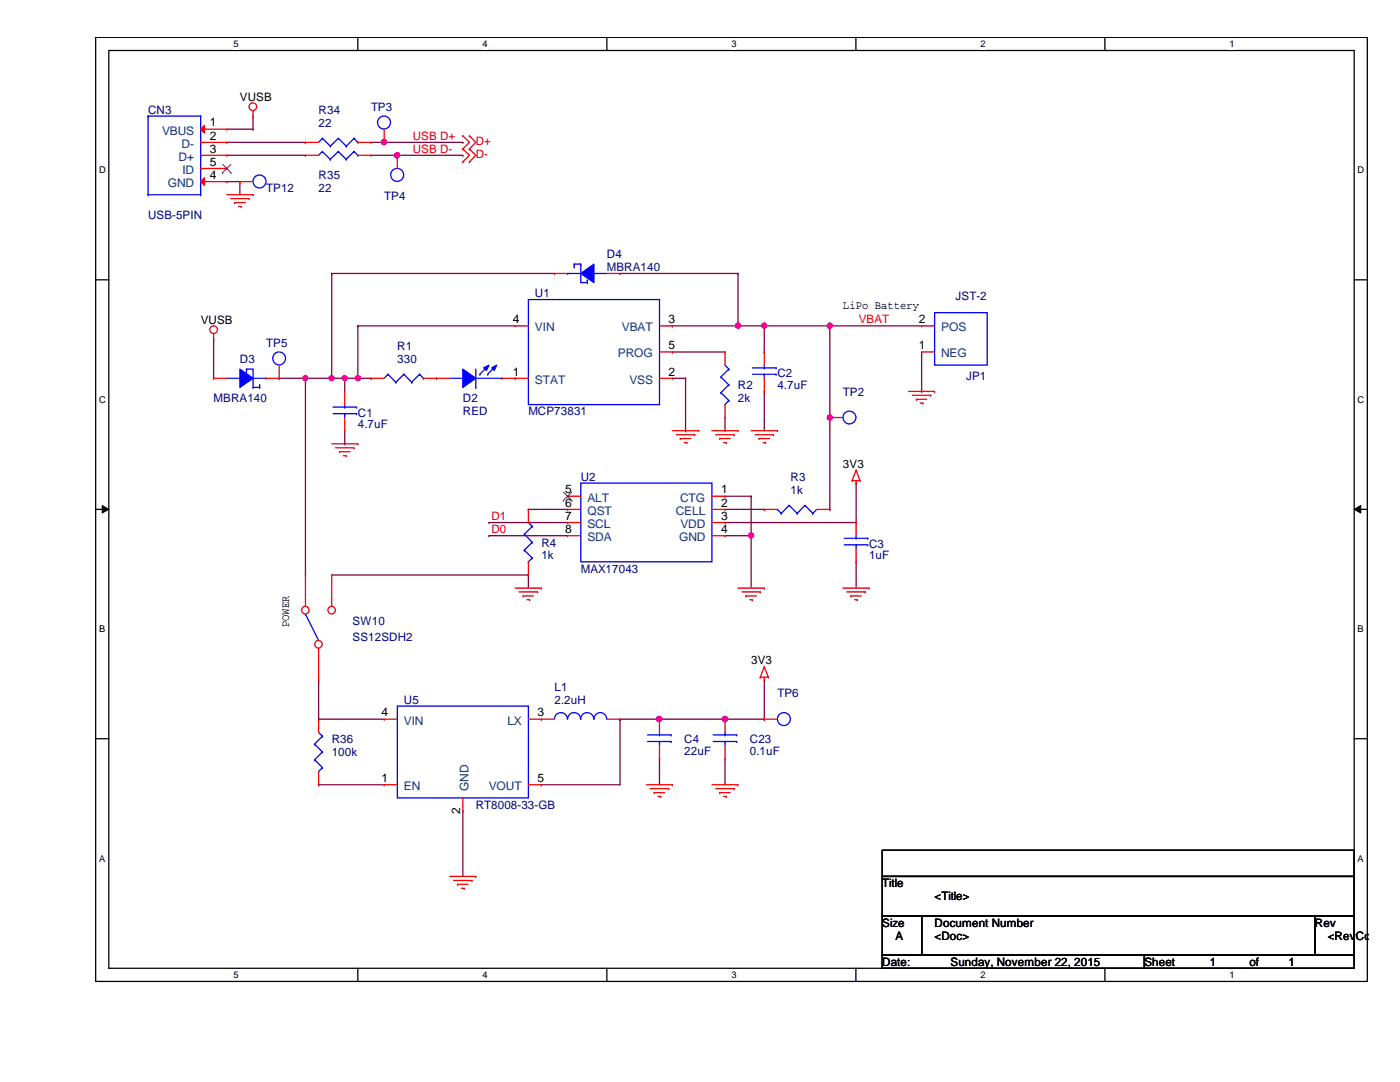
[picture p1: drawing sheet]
<svg xmlns="http://www.w3.org/2000/svg" width="279mm" height="216mm" viewBox="0 0 279 216" stroke-linecap="round" stroke-linejoin="round" font-family="sans-serif">
<path d="M19.1 7.5h253.8v188.3h-253.8zM21.7 10.1h248.6v183.1h-248.6z" fill="none" stroke="#000" stroke-width=".25"/>
<g fill="#fff">
<path d="M46.6 7.7h1v2.1h-1z"/>
<path d="M46.6 193.5h1v2.1h-1z"/>
</g>
<path d="M71.4 7.5v2.6M71.4 193.2v2.6" fill="none" stroke="#000" stroke-width=".25"/>
<g fill="#fff">
<path d="M96.3 7.7h1v2.1h-1z"/>
<path d="M96.3 193.5h1v2.1h-1z"/>
</g>
<path d="M121.1 7.5v2.6M121.1 193.2v2.6" fill="none" stroke="#000" stroke-width=".25"/>
<g fill="#fff">
<path d="M146 7.7h1v2.1h-1z"/>
<path d="M146 193.5h1v2.1h-1z"/>
</g>
<path d="M170.8 7.5v2.6M170.8 193.2v2.6" fill="none" stroke="#000" stroke-width=".25"/>
<g fill="#fff">
<path d="M195.7 7.7h1v2.1h-1z"/>
<path d="M195.7 193.5h1v2.1h-1z"/>
</g>
<path d="M220.5 7.5v2.6M220.5 193.2v2.6" fill="none" stroke="#000" stroke-width=".25"/>
<g fill="#fff">
<path d="M245.4 7.7h1v2.1h-1z"/>
<path d="M245.4 193.5h1v2.1h-1z"/>
<path d="M19.8 32.9h1.3v2.1h-1.3z"/>
<path d="M270.9 32.9h1.3v2.1h-1.3z"/>
<path d="M19.8 78.7h1.3v2.1h-1.3z"/>
<path d="M270.9 78.7h1.3v2.1h-1.3z"/>
</g>
<path d="M19.1 55.8h2.6M270.3 55.8h2.6" fill="none" stroke="#000" stroke-width=".25"/>
<g fill="#fff">
<path d="M19.8 124.5h1.2v2.1h-1.2z"/>
<path d="M270.9 124.5h1.3v2.1h-1.3z"/>
</g>
<path d="M19.1 101.6h2.6M270.3 101.6h2.6" fill="none" stroke="#000" stroke-width=".25"/>
<path d="M20.4 100.9l1.3 .7-1.3 .8zM270.3 101.6l1.3-.7v1.5z" fill="#000"/>
<path d="M20.4 100.9l1.3 .7-1.3 .8zM270.3 101.6l1.3-.7v1.5z" fill="none" stroke="#000" stroke-width=".2"/>
<g fill="#fff">
<path d="M19.8 170.3h1.2v2h-1.2z"/>
<path d="M270.9 170.3h1.3v2h-1.3z"/>
</g>
<path d="M19.1 147.4h2.6M270.3 147.4h2.6" fill="none" stroke="#000" stroke-width=".25"/>
<path d="M55.7 75.5h5.3M61 75.5h.1M68.8 75.5h.1M68.8 75.5h2.6M68.8 75.5v2.6" fill="none" stroke="#800040" stroke-width=".25"/>
<circle cx="68.8" cy="75.5" r=".5" fill="#f0f"/>
<circle cx="68.8" cy="75.5" r=".5" fill="none" stroke="#f0f" stroke-width=".25"/>
<path d="M71.4 65h.1M71.4 65v10.5h2.6M74 75.5h.1" fill="none" stroke="#800040" stroke-width=".25"/>
<circle cx="71.4" cy="75.5" r=".5" fill="#f0f"/>
<circle cx="71.4" cy="75.5" r=".5" fill="none" stroke="#f0f" stroke-width=".25"/>
<path d="M66.2 54.6h.1M66.2 54.6h44.5M66.2 54.6v20.9M71.4 65h.1M71.4 65h31.4" fill="none" stroke="#800040" stroke-width=".25"/>
<circle cx="66.2" cy="75.5" r=".5" fill="#f0f"/>
<circle cx="66.2" cy="75.5" r=".5" fill="none" stroke="#f0f" stroke-width=".25"/>
<path d="M123.7 54.6h.1M123.7 54.6h23.6M147.3 54.6h.1M147.3 54.6v10.4M66.2 75.5h.1M66.2 75.5h2.6M134.2 65h.1M134.2 65h18.3M147.3 65h.1" fill="none" stroke="#800040" stroke-width=".25"/>
<circle cx="152.5" cy="65" r=".5" fill="#f0f"/>
<circle cx="152.5" cy="65" r=".5" fill="none" stroke="#f0f" stroke-width=".25"/>
<circle cx="147.3" cy="65" r=".51" fill="#f0f"/>
<circle cx="147.3" cy="65" r=".51" fill="none" stroke="#f0f" stroke-width=".25"/>
<g fill="none" stroke="#800040" stroke-width=".25">
<path d="M134.2 70.2h.1M134.2 70.2h10.5M134.2 75.5h2.6M136.8 75.5h.1M136.8 75.5v10.4M152.5 78.1h.1M152.5 70.2h.1M152.5 78.1v7.8M165.6 65h.1M165.6 65h-13.1v5.2M165.6 65v18.3M136.8 85.9h.1"/>
<path d="M165.6 83.3h.1"/>
</g>
<circle cx="165.6" cy="65" r=".5" fill="#f0f"/>
<circle cx="165.6" cy="65" r=".5" fill="none" stroke="#f0f" stroke-width=".25"/>
<circle cx="165.6" cy="83.3" r=".5" fill="#f0f"/>
<circle cx="165.6" cy="83.3" r=".5" fill="none" stroke="#f0f" stroke-width=".25"/>
<g fill="none" stroke="#800040" stroke-width=".25">
<path d="M42.6 67.6h.1M42.6 67.6v7.9M165.6 65h.1M165.6 65h18.3M68.8 88.6h.1M68.8 85.9v2.7M144.7 85.9h.1M144.7 83.3v2.6M170.9 96.4h.1M170.9 96.4v7.9M97.6 106.9h.1M97.6 104.3h.1"/>
<path d="M97.6 104.3h15.7M97.6 106.9h15.7M105.5 101.6h.1M105.5 114.7h.1M105.5 101.6h7.8M105.5 114.7v2.6M144.7 106.9h.1M144.7 104.3h26.2M144.7 106.9h5.2M144.7 101.6h7.8M149.9 106.9h.1M149.9 106.9v10.4"/>
<path d="M152.5 101.6h.1M170.9 104.3h.1M170.9 112.1h.1M170.9 112.1v5.2M63.6 135.6h.1M63.6 135.6v7.9M63.6 143.5h.1M63.6 143.5h13.1M108 156.6h.1M123.7 143.5h.1M123.7 143.5h7.9M123.7 143.5v13.1h-15.7"/>
<path d="M92.4 161.8h.1M92.4 161.8v13.1"/>
</g>
<circle cx="131.6" cy="143.5" r=".51" fill="#f0f"/>
<circle cx="131.6" cy="143.5" r=".51" fill="none" stroke="#f0f" stroke-width=".25"/>
<g fill="none" stroke="#800040" stroke-width=".25">
<path d="M45.3 36.2h.1M45.3 25.8h5.2M45.3 36.2h2.6M45.3 28.4h15.7M45.3 31h15.7M47.9 36.2h.1M47.9 36.2v2.7M50.5 23.2h.1M50.5 25.8h.1M50.5 23.2v2.6M61 28.4h.1M61 31h.1"/>
<path d="M74 28.4h2.7M74 31h5.3M76.7 28.4h.1M79.3 31h.1M61 75.5v39.2M183.9 78.1h.1M183.9 70.2v7.9M61 114.7h.1M152.5 135.6v7.9M63.6 156.6h.1M63.6 156.6h13.1M131.6 151.3h.1"/>
<path d="M131.6 143.5h13.1M131.6 151.3v5.3M144.7 143.5h.1M152.5 143.5h.1"/>
</g>
<circle cx="60.9" cy="75.5" r=".49" fill="#f0f"/>
<circle cx="60.9" cy="75.5" r=".49" fill="none" stroke="#f0f" stroke-width=".25"/>
<path d="M61 75.5h5.2M66.2 75.5h.1M66.2 114.7h39.3M105.5 114.7h.1M144.7 151.3h.1M144.7 151.3v5.3M144.7 143.5h7.8M152.5 143.5h.1" fill="none" stroke="#800040" stroke-width=".25"/>
<circle cx="144.7" cy="143.5" r=".51" fill="#f0f"/>
<circle cx="144.7" cy="143.5" r=".51" fill="none" stroke="#f0f" stroke-width=".25"/>
<path d="M149.9 99h.1M149.9 99v7.9" fill="none" stroke="#800040" stroke-width=".25"/>
<circle cx="149.9" cy="106.8" r=".51" fill="#f0f"/>
<circle cx="149.9" cy="106.8" r=".51" fill="none" stroke="#f0f" stroke-width=".25"/>
<path d="M76.7 28.4h15.7M92.4 28.4h.1M144.7 99h.1M144.7 99h5.2M165.6 83.3v18.3M165.6 101.6h.1" fill="none" stroke="#800040" stroke-width=".25"/>
<circle cx="76.6" cy="28.4" r=".51" fill="#f0f"/>
<circle cx="76.6" cy="28.4" r=".51" fill="none" stroke="#f0f" stroke-width=".25"/>
<path d="M79.3 31h13.1M92.4 31h.1" fill="none" stroke="#800040" stroke-width=".25"/>
<circle cx="79.2" cy="31" r=".51" fill="#f0f"/>
<circle cx="79.2" cy="31" r=".51" fill="none" stroke="#f0f" stroke-width=".25"/>
<g fill="none" stroke="#f00" stroke-width=".25">
<path d="M45.3 38.9h5.2M46.1 39.6h3.6M47.9 36.2h.1M47.9 36.2h2.6M49.7 39.6h.1M50.5 23.2h.1M50.5 38.9h.1M50.5 22.1v1.1M92.4 29.7h.1M92.4 27.1h.1M92.4 32.3h.1M92.4 27.1l1.3 1.3-1.3 1.3"/>
<path d="M92.4 29.7l1.3 1.3-1.3 1.3M93.7 29.7h.1M93.7 27.1h.1M93.7 32.3h.1M93.7 27.1l1.3 1.3-1.3 1.3M93.7 29.7l1.3 1.3-1.3 1.3M46.8 40.4h.1M46.8 40.4h2.1M47.6 41.2h.5M48.1 41.2h.1M42.6 67.6h.1M42.6 66.6v1"/>
<path d="M68.8 78.1h.1M68.8 78.1v2.6M181.3 78.1h5.2M182.1 78.9h3.7M182.9 79.7h.1M182.9 79.7h2.1M185.8 78.9h.1M186.5 78.1h.1M66.2 88.6h5.2M67 89.4h3.7M67.8 90.1h.1M67.8 90.1h2.1"/>
<path d="M68.5 90.9h.6M68.8 85.9h.1M68.8 83.3v2.6M69.1 90.9h.1M70.7 89.4h.1M71.4 88.6h.1M134.2 85.9h5.2M135 86.7h3.6M135.8 87.5h.1M135.8 87.5h2.1M136.6 88.3h.5M137.1 88.3h.1"/>
<path d="M138.6 86.7h.1M139.4 85.9h.1M142.1 85.9h5.2M142.8 86.7h3.7M143.6 87.5h.1M143.6 87.5h2.1M144.4 88.3h.5M144.9 88.3h.1M146.5 86.7h.1M147.3 85.9h.1M149.9 85.9h5.3M150.7 86.7h3.6"/>
<path d="M151.5 87.5h.1M151.5 87.5h2.1M152.3 88.3h.5M152.8 88.3h.1M154.3 86.7h.1M155.2 85.9h.1M170.1 95.9h.1M170.1 95.9h1.5M170.9 96.4h.1M170.9 93.8h.1M170.9 95.9v.5M170.9 93.8l-.8 2.1"/>
<path d="M170.9 93.8l.7 2.1M171.6 95.9h.1M183.6 80.4h.6M184.2 80.4h.1M102.8 117.3h5.2M103.6 118.1h3.7M104.4 118.9h.1M104.4 118.9h2.1M105.2 119.7h.5M105.5 101.6h.1M105.5 114.7h.1M105.5 101.6v2.7"/>
<path d="M105.5 112.1v2.6M105.7 119.7h.1M107.3 118.1h.1M108 117.3h.1M147.3 117.3h5.2M148.1 118.1h3.6M148.8 118.9h.1M148.8 118.9h2.2M149.6 119.7h.6M150.2 119.7h.1M151.7 118.1h.1M152.5 117.3h.1"/>
<path d="M168.2 117.3h5.2M169 118.1h3.7M169.8 118.9h.1M169.8 118.9h2.1M170.6 119.7h.5M171.1 119.7h.1M172.7 118.1h.1M173.4 117.3h.1M151.7 135.1h.1M151.7 135.1h1.6M152.5 135.6h.1M152.5 133.1h.1"/>
<path d="M152.5 135.1v.5M152.5 133.1l-.8 2M152.5 133.1l.8 2M153.3 135.1h.1M76.7 156.6h.1M76.7 143.5h.1M76.7 156.6h2.6M76.7 143.5h2.6M92.4 159.2v2.6M105.5 156.6h2.5M105.5 143.5h2.5M108 143.5h.1"/>
<path d="M108 156.6h.1M129 156.6h5.2M129.8 157.4h3.6M130.6 158.2h.1M130.6 158.2h2M131.3 158.9h.6M131.9 158.9h.1M133.4 157.4h.1M134.2 156.6h.1M142.1 156.6h5.2M142.8 157.4h3.7M143.6 158.2h.1"/>
<path d="M143.6 158.2h2.1M144.4 158.9h.5M144.7 143.5h.1M144.7 151.3h.1M144.7 143.5v2.6M144.7 148.7v2.6M144.9 158.9h.1M146.5 157.4h.1M147.3 156.6h.1M89.7 174.9h5.3M90.5 175.7h3.7M91.3 176.4h.1"/>
<path d="M91.3 176.4h2.1M92.1 177.2h.5M92.4 161.8h.1M92.6 177.2h.1M94.2 175.7h.1M95 174.9h.1"/>
<circle cx="50.5" cy="21.3" r=".76"/>
<circle cx="42.6" cy="65.8" r=".76"/>
</g>
<path d="M176.1 169.7h94.2v5.2h-94.2zM176.1 174.9h94.2v7.9h-94.2zM176.1 182.8h7.8v7.8h-7.8zM176.1 190.6h52.3v2.6h-52.3zM183.9 182.8h78.5v7.8h-78.5zM228.4 190.6h41.9v2.6h-41.9zM262.4 182.8h7.9v7.8h-7.9z" fill="none" stroke="#000" stroke-width=".25"/>
<g fill="none" stroke="#00f" stroke-width=".25">
<path d="M29.5 38.9h.1M29.5 23.2h.1M29.5 38.9h10.5M29.5 23.2v15.7M29.5 23.2h10.5M40 38.9h.1M40 23.2h.1M40 25.8h.1M40 28.4h.1M40 31h.1M40 36.2h.1M40 33.6h.1"/>
<path d="M40 23.2v15.7M66.5 82.5h4.7M66.5 81.2h4.7M68.8 81.2h.1M68.8 82.5h.1M68.8 80.7v.5M68.8 82.5v.8M71.2 82.5h.1M71.2 81.2h.1M104.6 106.6h.1M104.6 109.8h.1M104.6 106.6l1.6 1.6"/>
<path d="M104.6 109.8l1.6 1.5M105.5 112.1h.1M105.5 104.3l.7 .7M106.2 105h.1M106.2 108.2h.1M106.2 111.3h.1M106.2 105l-1.6 1.6M106.2 108.2l-1.6 1.6M106.2 111.3l-.7 .8M79.3 140.9h26.2v18.3h-26.2zM142.3 148h4.7M142.3 146.6h4.7"/>
<path d="M144.7 146.6h.1M144.7 148h.1M144.7 146.1v.5M144.7 148v.7M147 148h.1M147 146.6h.1"/>
<circle cx="51.8" cy="36.2" r="1.3"/>
</g>
<path d="M40 25.8l.8-.8v1.5z" fill="#f00"/>
<path d="M40 25.8l.8-.8v1.5zM40 25.8h5.3M40 28.4h5.3M40 31h5.3M45.3 25.8h.1M45.3 28.4h.1M45.3 31h.1" fill="none" stroke="#f00" stroke-width=".25"/>
<path d="M40 36.2l.8-.7v1.5z" fill="#f00"/>
<g fill="none" stroke="#f00" stroke-width=".25">
<path d="M40 36.2l.8-.7v1.5zM40 36.2h5.3M40 33.6h5.3M45.3 36.2h.1M45.3 33.6h.1M61 31h.1M61 31h2.6M71.4 31h2.6M74 31h.1M113.3 99h.1M113.3 99h2.6M142.1 99h2.6"/>
<path d="M144.7 99h.1M113.3 101.6h.1M113.3 104.3h.1M113.3 106.9h.1M113.3 101.6h2.6M113.3 104.3h2.6M113.3 106.9h2.6M142.1 101.6h2.6M142.1 104.3h2.6M142.1 106.9h2.6M144.7 101.6h.1M144.7 104.3h.1"/>
<path d="M144.7 106.9h.1M63.6 143.5h.1M63.6 156.6h.1M63.6 143.5v2.6M63.6 154v2.6"/>
</g>
<path d="M44.4 34.5h.1M44.5 32.8l1.6 1.7M46.1 32.8l-1.7 1.7M46.1 34.5h.1M112.4 99.9h.1M112.5 98.2l1.6 1.7M114.1 98.2l-1.7 1.7M114.1 99.9h.1" fill="none" stroke="#804000" stroke-width=".2"/>
<g fill="none" stroke="#00f" stroke-width=".25">
<path d="M64.3 30.2h.1M64.3 30.2l-.7 .8M64.3 30.2l1.6 1.6M65.9 31.8h.1M67.5 30.2h.1M67.5 30.2l-1.6 1.6M67.5 30.2l1.6 1.6M69.1 31.8h.1M70.7 30.2h.1M70.7 30.2l-1.6 1.6M70.7 30.2l.7 .8M71.4 31h.1"/>
<path d="M113.3 54.6h.1M113.3 54.6h2.6M114.6 52.7h.1M114.6 52.7h1.3M115.9 52.7h.1M115.9 52.7v3.7h1.3M117.2 56.4h.1M118.5 54.6h.1M118.5 54.6h2.6M115.9 96.4h26.2v15.7h-26.2zM62.8 148.5h.1M62.8 151.6h.1"/>
<path d="M62.8 148.5l1.5 1.5M62.8 151.6l1.5 1.6M63.6 154h.1M63.6 146.1l.7 .8M64.3 146.9h.1M64.3 150h.1M64.3 153.2h.1M64.3 146.9l-1.5 1.6M64.3 150l-1.5 1.6M64.3 153.2l-.7 .8"/>
</g>
<path d="M115.9 54.6l2.6-1.9v3.7z" fill-rule="evenodd" fill="#00f"/>
<g fill="none" stroke="#00f" stroke-width=".25">
<path d="M114.6 53.3h.1M114.6 52.7v.6M115.9 54.6l2.6-1.9v3.7zM117.2 55.9h.1M117.2 55.9v.5M150.2 74.7h4.7M150.2 73.4h4.7M152.5 73.4h.1M152.5 74.7h.1M152.5 72.9v.5M152.5 74.7v.8M154.9 74.7h.1"/>
<path d="M154.9 73.4h.1M155.2 101.6h.1M155.2 101.6l.7 .8M155.9 102.4h.1M157.5 100.8h.1M157.5 100.8l1.6 1.6M157.5 100.8l-1.6 1.6M159.1 102.4h.1M160.7 100.8h.1M160.7 100.8l1.5 1.6M160.7 100.8l-1.6 1.6M162.2 102.4h.1"/>
<path d="M163 101.6l-.8 .8M61 122.6h.1M61 122.6l2.6 5.2M129.2 148h4.7M129.2 146.6h4.7M131.6 146.6h.1M131.6 148h.1M131.6 146.1v.5M131.6 148v.7M133.9 148h.1M133.9 146.6h.1"/>
<circle cx="76.6" cy="24.4" r="1.3"/>
<circle cx="156.4" cy="143.5" r="1.3"/>
</g>
<g fill="none" stroke="#f00" stroke-width=".25">
<path d="M76.7 28.4h.1M76.7 25.8v2.6M110.7 54.6h.1M110.7 54.6h2.6M121.1 54.6h2.6M123.7 54.6h.1M152.5 70.2h.1M152.5 78.1h.1M152.5 70.2v2.7M152.5 75.5v2.6M152.5 101.6h.1M152.5 101.6h2.7"/>
<path d="M163 101.6h2.6M165.6 101.6h.1M131.6 143.5h.1M131.6 151.3h.1M131.6 143.5v2.6M131.6 148.7v2.6M152.5 143.5h.1M152.5 143.5h2.7"/>
</g>
<circle cx="63.6" cy="128.6" r=".75" fill="#fff"/>
<g fill="none" stroke="#f00" stroke-width=".25">
<path d="M63.6 135.6h.1M63.6 129.4v6.2"/>
<circle cx="63.6" cy="128.6" r=".75"/>
</g>
<circle cx="60.9" cy="121.7" r=".75" fill="#fff"/>
<g fill="none" stroke="#f00" stroke-width=".25">
<path d="M61 114.7h.1M61 114.7v6.3"/>
<circle cx="60.9" cy="121.7" r=".75"/>
</g>
<circle cx="66.2" cy="121.7" r=".75" fill="#fff"/>
<g fill="none" stroke="#f00" stroke-width=".25">
<path d="M79.3 31h.1M79.3 31v2.6M74 75.5h.1M74 75.5h2.7M84.5 75.5h2.6M87.1 75.5h.1M183.9 70.2h.1M183.9 65h.1M183.9 70.2h2.6M183.9 65h2.6M66.2 114.7h.1M66.2 114.7v6.3"/>
<path d="M170.9 104.3h.1M170.9 112.1h.1M170.9 104.3v2.6M170.9 109.5v2.6"/>
<circle cx="66.2" cy="121.7" r=".75"/>
</g>
<g fill="none" stroke="#00f" stroke-width=".25">
<path d="M45.3 75.5h2.6M47.9 75.5h.1M49.2 73.7h.1M49.2 73.7h1.3v3.6M50.5 77.3h.1M50.5 75.5h2.6M50.5 77.3h1.3M51.8 77.3h.1M53.1 75.5h.1M77.4 74.7h.1M77.4 74.7l-.7 .8M77.4 74.7l1.6 1.6"/>
<path d="M79 76.3h.1M80.6 74.7h.1M80.6 74.7l-1.6 1.6M80.6 74.7l1.6 1.6M82.2 76.3h.1M83.7 74.7h.1M83.7 74.7l-1.5 1.6M83.7 74.7l.8 .8M84.5 75.5h.1M186.5 62.4h10.5v10.5h-10.5zM168.5 108.7h4.7M168.5 107.4h4.7"/>
<path d="M170.9 107.4h.1M170.9 108.7h.1M170.9 106.9v.5M170.9 108.7v.8M173.2 108.7h.1M173.2 107.4h.1"/>
<circle cx="79.3" cy="34.9" r="1.3"/>
</g>
<path d="M47.9 73.7l2.6 1.8-2.6 1.8z" fill-rule="evenodd" fill="#00f"/>
<path d="M47.9 73.7l2.6 1.8-2.6 1.8zM49.2 74.2h.1M49.2 73.7v.5M51.8 76.8h.1M51.8 76.8v.5M89.7 75.5h2.7M92.4 75.5h.1M95 77.3h.1M95 73.7v3.6M95 75.5h5.2M100.2 75.5h.1" fill="none" stroke="#00f" stroke-width=".25"/>
<path d="M42.6 75.5h.1M42.6 75.5h2.7M53.1 75.5h2.6M55.7 75.5h.1" fill="none" stroke="#f00" stroke-width=".25"/>
<path d="M92.4 73.7l2.6 1.8-2.6 1.8z" fill-rule="evenodd" fill="#00f"/>
<path d="M92.4 73.7l2.6 1.8-2.6 1.8z" fill="none" stroke="#00f" stroke-width=".25"/>
<path d="M98.1 73.4l1-.5-.5 1z" fill-rule="evenodd" fill="#00f"/>
<path d="M98.1 73.4l1-.5-.5 1z" fill="none" stroke="#00f" stroke-width=".25"/>
<path d="M96.5 73.4l1.1-.5-.5 1z" fill-rule="evenodd" fill="#00f"/>
<g fill="none" stroke="#00f" stroke-width=".25">
<path d="M64.3 27.6h.1M64.3 27.6l-.7 .8M64.3 27.6l1.6 1.6M65.9 29.2h.1M67.5 27.6h.1M67.5 27.6l-1.6 1.6M67.5 27.6l1.6 1.6M69.1 29.2h.1M70.7 27.6h.1M70.7 27.6l-1.6 1.6M70.7 27.6l.7 .8M71.4 28.4h.1"/>
<path d="M105.5 59.8h26.1v20.9h-26.1zM95.8 74.7h.1M96.5 73.4l1.1-.5-.5 1zM97.3 74.7h.1M97.3 73.1l-1.5 1.6M98.9 73.1l-1.6 1.6M143.9 75.2h.1M143.9 78.4h.1M143.9 75.2l1.6 1.6M143.9 78.4l1.6 1.5M144.7 72.9l.8 .8M145.5 73.7h.1"/>
<path d="M145.5 76.8h.1M145.5 79.9h.1M145.5 73.7l-1.6 1.5M145.5 76.8l-1.6 1.6M145.5 79.9l-.8 .8M144.7 80.7h.1M110.7 143.5a1.29 1.29 0 0 1 1.3-1.3 1.29 1.29 0 0 1 1.2 1.3M113.3 143.5a1.29 1.29 0 0 1 1.3-1.3 1.29 1.29 0 0 1 1.3 1.3M115.9 143.5a1.29 1.29 0 0 1 1.3-1.3 1.29 1.29 0 0 1 1.3 1.3M118.5 143.5a1.27 1.27 0 0 1 1.3-1.3 1.27 1.27 0 0 1 1.3 1.3"/>
<circle cx="55.7" cy="71.5" r="1.28"/>
<circle cx="169.5" cy="83.3" r="1.28"/>
</g>
<g fill="none" stroke="#f00" stroke-width=".25">
<path d="M61 28.4h.1M61 28.4h2.6M71.4 28.4h2.6M74 28.4h.1M55.7 75.5h.1M55.7 72.9v2.6M87.1 75.5h.1M87.1 75.5h2.6M100.2 75.5h5.3M102.8 75.5h.1M102.8 65h.1M102.8 65h2.7"/>
<path d="M131.6 75.5h2.6M131.6 65h2.6M131.6 70.2h2.6M134.2 75.5h.1M134.2 65h.1M134.2 70.2h.1M144.7 70.2h.1M144.7 70.2v2.7M144.7 83.3h.1M144.7 80.7v2.6M165.6 83.3h.1M165.6 83.3h2.6"/>
<path d="M108 143.5h.1M108 143.5h2.7M121.1 143.5h2.6M123.7 143.5h.1"/>
</g>
<circle cx="68.8" cy="75.5" r=".5" fill="#f0f"/>
<circle cx="68.8" cy="75.5" r=".5" fill="none" stroke="#f0f" stroke-width=".25"/>
<circle cx="71.4" cy="75.5" r=".5" fill="#f0f"/>
<circle cx="71.4" cy="75.5" r=".5" fill="none" stroke="#f0f" stroke-width=".25"/>
<circle cx="66.2" cy="75.5" r=".5" fill="#f0f"/>
<circle cx="66.2" cy="75.5" r=".5" fill="none" stroke="#f0f" stroke-width=".25"/>
<circle cx="152.5" cy="65" r=".5" fill="#f0f"/>
<circle cx="152.5" cy="65" r=".5" fill="none" stroke="#f0f" stroke-width=".25"/>
<circle cx="147.3" cy="65" r=".51" fill="#f0f"/>
<circle cx="147.3" cy="65" r=".51" fill="none" stroke="#f0f" stroke-width=".25"/>
<circle cx="165.6" cy="65" r=".5" fill="#f0f"/>
<circle cx="165.6" cy="65" r=".5" fill="none" stroke="#f0f" stroke-width=".25"/>
<circle cx="165.6" cy="83.3" r=".5" fill="#f0f"/>
<circle cx="165.6" cy="83.3" r=".5" fill="none" stroke="#f0f" stroke-width=".25"/>
<circle cx="131.6" cy="143.5" r=".51" fill="#f0f"/>
<circle cx="131.6" cy="143.5" r=".51" fill="none" stroke="#f0f" stroke-width=".25"/>
<circle cx="60.9" cy="75.5" r=".49" fill="#f0f"/>
<circle cx="60.9" cy="75.5" r=".49" fill="none" stroke="#f0f" stroke-width=".25"/>
<circle cx="144.7" cy="143.5" r=".51" fill="#f0f"/>
<circle cx="144.7" cy="143.5" r=".51" fill="none" stroke="#f0f" stroke-width=".25"/>
<circle cx="149.9" cy="106.8" r=".51" fill="#f0f"/>
<circle cx="149.9" cy="106.8" r=".51" fill="none" stroke="#f0f" stroke-width=".25"/>
<circle cx="76.6" cy="28.4" r=".51" fill="#f0f"/>
<circle cx="76.6" cy="28.4" r=".51" fill="none" stroke="#f0f" stroke-width=".25"/>
<circle cx="79.2" cy="31" r=".51" fill="#f0f"/>
<circle cx="79.2" cy="31" r=".51" fill="none" stroke="#f0f" stroke-width=".25"/>
<g font-size="2.4" fill="#004080">
<text x="32.3" y="26.9">VBUS</text>
<text x="36.2" y="29.5">D-</text>
<text x="35.6" y="32.1">D+</text>
<text x="36.4" y="34.7">ID</text>
<text x="33.5" y="37.3">GND</text>
<text x="106.8" y="66.1">VIN</text>
<text x="123.3" y="71.3">PROG</text>
<text x="124.1" y="66.1">VBAT</text>
<text x="187.8" y="71.3">NEG</text>
<text x="187.8" y="66.1">POS</text>
<text x="106.8" y="76.6">STAT</text>
<text x="125.6" y="76.6">VSS</text>
<text x="117.2" y="100.1">ALT</text>
<text x="135.7" y="100.1">CTG</text>
<text x="117.2" y="102.7">QST</text>
<text x="117.2" y="105.4">SCL</text>
<text x="117.2" y="108">SDA</text>
<text x="134.9" y="102.7">CELL</text>
<text x="135.5" y="108">GND</text>
<text x="135.8" y="105.4">VDD</text>
<text x="80.6" y="144.6">VIN</text>
<text x="101.3" y="144.6">LX</text>
<text x="80.6" y="157.7">EN</text>
<text x="93.5" y="157.9" transform="rotate(-90 93.5 157.9)">GND</text>
<text x="97.5" y="157.7">VOUT</text>
</g>
<g font-size="2.4">
<text x="41.9" y="25.2">1</text>
<text x="41.9" y="27.9">2</text>
<text x="41.9" y="30.4">3</text>
<text x="41.9" y="35.7">4</text>
<text x="41.9" y="33.1">5</text>
<text x="102.3" y="64.5">4</text>
<text x="133.4" y="64.5">3</text>
<text x="183.4" y="64.5">2</text>
<text x="133.4" y="69.7">5</text>
<text x="183.4" y="69.7">1</text>
<text x="102.3" y="74.9">1</text>
<text x="133.4" y="74.9">2</text>
<text x="112.8" y="98.5">5</text>
<text x="112.8" y="101.1">6</text>
<text x="143.9" y="98.5">1</text>
<text x="143.9" y="101.1">2</text>
<text x="112.8" y="103.7">7</text>
<text x="112.8" y="106.3">8</text>
<text x="143.9" y="103.7">3</text>
<text x="143.9" y="106.3">4</text>
<text x="76.2" y="143">4</text>
<text x="107.3" y="143">3</text>
<text x="76.2" y="156">1</text>
<text x="107.3" y="156">5</text>
<text x="91.8" y="162.4" transform="rotate(-90 91.8 162.4)">2</text>
</g>
<g font-size="2.3" fill="#000080">
<text x="29.5" y="22.7">CN3</text>
<text x="63.6" y="22.7">R34</text>
<text x="74" y="22.2">TP3</text>
<text x="63.6" y="25.3">22</text>
<text x="63.6" y="35.8">R35</text>
<text x="53.1" y="38.4">TP12</text>
<text x="63.6" y="38.4">22</text>
<text x="76.7" y="40">TP4</text>
<text x="29.5" y="43.6">USB-5PIN</text>
<text x="121.1" y="51.5">D4</text>
<text x="106.8" y="59.3">U1</text>
<text x="121.1" y="54.1">MBRA140</text>
<text x="190.7" y="59.9">JST-2</text>
<text x="53.1" y="69.3">TP5</text>
<text x="79.3" y="69.8">R1</text>
<text x="47.9" y="72.4">D3</text>
<text x="79.3" y="72.4">330</text>
<text x="147.3" y="77.6">R2</text>
<text x="155.2" y="75.3">C2</text>
<text x="155.2" y="77.6">4.7uF</text>
<text x="192.8" y="75.8">JP1</text>
<text x="42.6" y="80.3">MBRA140</text>
<text x="71.4" y="83.1">C1</text>
<text x="92.4" y="80.3">D2</text>
<text x="92.4" y="82.9">RED</text>
<text x="105.5" y="82.9">MCP73831</text>
<text x="147.3" y="80.3">2k</text>
<text x="168.2" y="79">TP2</text>
<text x="71.4" y="85.5">4.7uF</text>
<text x="115.9" y="96">U2</text>
<text x="157.8" y="96">R3</text>
<text x="157.8" y="98.6">1k</text>
<text x="108" y="109.1">R4</text>
<text x="108" y="111.6">1k</text>
<text x="173.4" y="109.3">C3</text>
<text x="173.4" y="111.6">1uF</text>
<text x="115.9" y="114.3">MAX17043</text>
<text x="70.4" y="124.7">SW10</text>
<text x="70.4" y="127.9">SS12SDH2</text>
<text x="110.7" y="137.8">L1</text>
<text x="80.6" y="140.4">U5</text>
<text x="110.7" y="140.4">2.2uH</text>
<text x="155.2" y="139.1">TP6</text>
<text x="66.2" y="148.3">R36</text>
<text x="136.6" y="148.3">C4</text>
<text x="149.6" y="148.3">C23</text>
<text x="66.2" y="150.9">100k</text>
<text x="136.6" y="150.6">22uF</text>
<text x="149.6" y="150.6">0.1uF</text>
<text x="95" y="161.4">RT8008-33-GB</text>
</g>
<g font-size="2.3">
<text x="47.9" y="20.1">VUSB</text>
<text x="40" y="64.6">VUSB</text>
<text x="168.2" y="61.7">LiPo Battery</text>
<text x="168.2" y="93.3">3V3</text>
<text x="57.7" y="125.2" transform="rotate(-90 57.7 125.2)">POWER</text>
<text x="149.9" y="132.6">3V3</text>
<text x="176.1" y="177">Title</text>
<text x="186.5" y="179.7">&lt;Title&gt;</text>
<text x="176.1" y="184.9">Size</text>
<text x="186.5" y="184.9">Document Number</text>
<text x="262.4" y="184.9">Rev</text>
<text x="178.7" y="187.5">A</text>
<text x="186.5" y="187.5">&lt;Doc&gt;</text>
<text x="265" y="187.5">&lt;RevCo</text>
<text x="176.1" y="192.7">Date:</text>
<text x="189.7" y="192.7">Sunday, November 22, 2015</text>
<text x="228.4" y="192.7">Sheet</text>
<text x="241.5" y="192.7">1</text>
<text x="249.3" y="192.7">of</text>
<text x="257.2" y="192.7">1</text>
</g>
<g font-size="2.3" fill="#f00">
<text x="82.4" y="27.9">USB D+</text>
<text x="95" y="29">D+</text>
<text x="82.4" y="30.5">USB D-</text>
<text x="95" y="31.6">D-</text>
<text x="171.4" y="64.5">VBAT</text>
<text x="98.1" y="106.4">D0</text>
<text x="98.1" y="103.8">D1</text>
</g>
<g font-size="1.9">
<text x="46.6" y="9.4">5</text>
<text x="96.3" y="9.4">4</text>
<text x="146" y="9.4">3</text>
<text x="195.7" y="9.4">2</text>
<text x="245.4" y="9.4">1</text>
<text x="19.8" y="34.6">D</text>
<text x="270.9" y="34.6">D</text>
<text x="19.8" y="80.3">C</text>
<text x="270.9" y="80.3">C</text>
<text x="19.8" y="126.2">B</text>
<text x="270.9" y="126.2">B</text>
<text x="19.8" y="171.9">A</text>
<text x="270.9" y="171.9">A</text>
<text x="46.6" y="195.2">5</text>
<text x="96.3" y="195.2">4</text>
<text x="146" y="195.2">3</text>
<text x="195.7" y="195.2">2</text>
<text x="245.4" y="195.2">1</text>
</g>
</svg>
